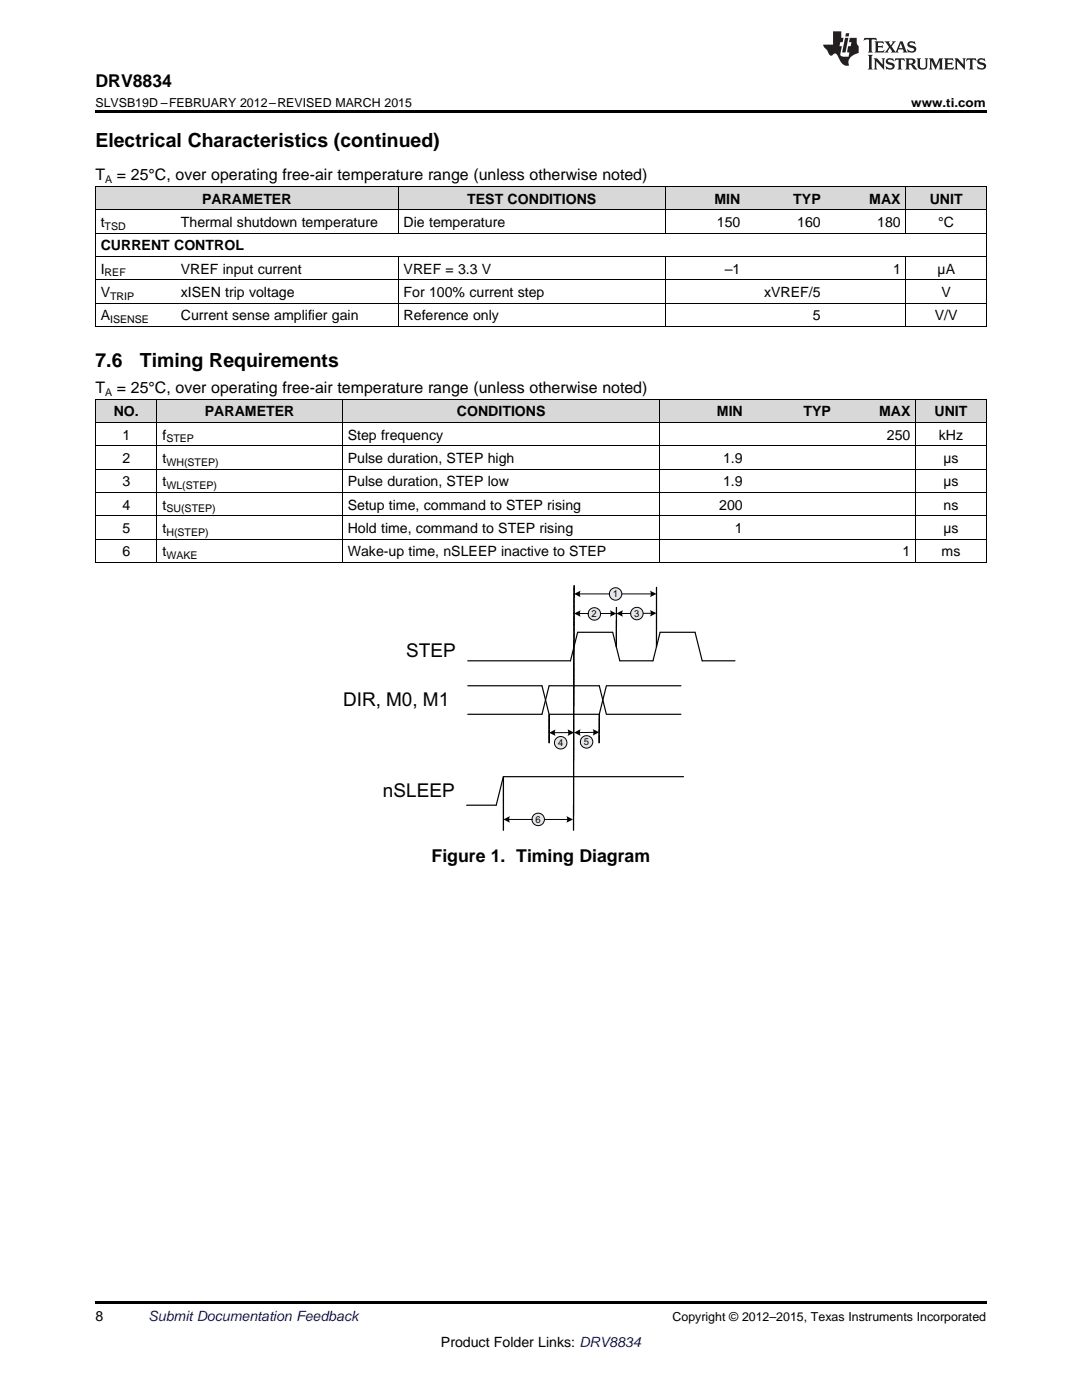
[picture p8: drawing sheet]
<svg xmlns="http://www.w3.org/2000/svg" width="216mm" height="279mm" viewBox="0 0 216 279" stroke-linecap="round" stroke-linejoin="round" font-family="sans-serif">
<g fill="#d8d8d8">
<path d="M19 79.7h12.4v4.6h-12.4z"/>
<path d="M31.4 79.7h36.9v4.6h-36.9z"/>
<path d="M68.3 79.7h63.4v4.6h-63.4z"/>
<path d="M131.7 79.7h17.6v4.6h-17.6z"/>
<path d="M149.3 79.7h17.6v4.6h-17.6z"/>
<path d="M166.9 79.7h15.8v4.6h-15.8z"/>
<path d="M182.7 79.7h14.1v4.6h-14.1z"/>
<path d="M19 37.3h16v4.6h-16z"/>
<path d="M35 37.3h44.5v4.6h-44.5z"/>
<path d="M79.5 37.3h53.3v4.6h-53.3z"/>
<path d="M132.8 37.3h16v4.6h-16z"/>
<path d="M148.8 37.3h16v4.6h-16z"/>
<path d="M164.8 37.3h16v4.6h-16z"/>
<path d="M180.8 37.3h16v4.6h-16z"/>
</g>
<path d="M19 259.7h177.8v.5h-177.8z" fill="#000"/>
<path d="M93.3 131.9h20.5l1.5-5.7h7l1.4 5.7h6.6l1.4-5.7h7l1.4 5.7h6.6" fill="none" stroke="#010202" stroke-width=".24"/>
<path d="M122.9 129l.1 .1zM122.9 128.7l.1 .2zM122.9 128.5l.1 .2zM122.9 128.3l.1 .1zM122.9 128.1l.1 .1zM122.9 127.8l.1 .2zM122.9 127.6l.1 .2zM122.9 127.4l.1 .1zM122.9 127.2l.1 .1zM122.9 126.9l.1 .2zM123 126.7v.1zM122.9 126.5l.1 .1zM122.9 126.3l.1 .1zM123 126v.2zM122.9 125.8l.1 .1zM123 125.5v.2zM122.9 125.4l.1 .1zM122.9 125.1l.1 .1zM122.9 124.9l.1 .1zM123 124.6v.2zM123 124.4v.2zM123 124.2v.1zM122.9 124l.1 .1zM123 123.7v.2zM123 123.5v.1zM123 123.3v.1zM123 123.1v.1zM123 122.8v.2zM123 122.6v.1zM123 122.4v.1zM123 122.1v.2zM123 121.9v.2zM123 121.7v.1zM123 121.4v.2zM123 121.2v.2z" fill-rule="evenodd" fill="#010202"/>
<g fill="none" stroke="#010202" stroke-width=".2">
<path d="M122.9 129l.1 .1zM122.9 128.7l.1 .2zM122.9 128.5l.1 .2zM122.9 128.3l.1 .1zM122.9 128.1l.1 .1zM122.9 127.8l.1 .2zM122.9 127.6l.1 .2zM122.9 127.4l.1 .1zM122.9 127.2l.1 .1zM122.9 126.9l.1 .2zM122.9 126.5l.1 .1zM122.9 126.3l.1 .1z"/>
<path d="M122.9 125.8l.1 .1zM122.9 125.4l.1 .1zM122.9 125.1l.1 .1zM122.9 124.9l.1 .1zM122.9 124l.1 .1zM123 126.7v.1zM123 125.5v.2zM123 124.6v.2zM123 124.4v.2zM123 123.7v.2zM123 123.5v.1zM123 123.3v.1z"/>
<path d="M123 123.1v.1zM123 122.8v.2zM123 122.4v.1zM123 122.1v.2zM123 121.9v.2zM123 121.7v.1zM123 121.2v.2zM123 126v.2zM123 124.2v.1zM123 122.6v.1zM123 121.4v.2z"/>
</g>
<path d="M114.4 165.6l.1 .1zM114.5 165.3v.2zM114.4 165.1l.1 .1zM114.5 164.9v.1zM114.5 164.6v.2zM114.4 164.4l.1 .2zM114.5 164.2v.1zM114.4 164l.1 .1zM114.5 163.7v.2zM114.5 163.5v.2zM114.4 163.3l.1 .1zM114.5 163v.2zM114.4 162.8l.1 .2zM114.5 162.6v.1zM114.5 162.4v.1zM114.4 162.1l.1 .2zM114.5 161.9v.2zM114.4 161.7l.1 .1zM114.5 161.5v.1zM114.5 161.2v.2zM114.4 161l.1 .1zM114.5 160.8v.1zM114.4 160.6l.1 .1zM114.5 160.3v.2zM114.5 160.1v.1zM114.4 159.9l.1 .1zM114.5 159.6v.2zM114.4 159.4l.1 .2zM114.5 159.2v.1zM114.5 158.9v.2zM114.4 158.7l.1 .2zM114.5 158.5v.2zM114.4 158.3l.1 .1zM114.5 158v.2zM114.5 157.8v.2zM114.4 157.6l.1 .1zM114.5 157.4v.1zM114.4 157.1l.1 .2zM114.5 156.9v.1zM114.5 156.7v.1zM114.4 156.5l.1 .1zM114.4 156.2l.1 .2zM114.4 156l.1 .1zM114.4 155.8l.1 .1zM114.4 155.5l.1 .2zM114.4 155.3l.1 .2zM114.5 155.1v.1zM114.5 154.9v.1zM114.5 154.6v.2zM114.5 154.4v.2zM114.5 154.2v.1zM114.5 154v.1zM114.5 153.7v.2zM114.4 153.5l.1 .1zM114.5 153.3v.1zM114.5 153v.2zM114.5 152.8v.2zM114.5 152.6v.1zM114.4 152.4l.1 .1zM114.4 152.2l.1 .1zM114.5 151.9v.1zM114.5 151.7v.1zM114.5 151.4v.2zM114.5 151.2v.2zM114.4 151l.1 .1zM114.5 150.8v.1zM114.5 150.5v.2zM114.5 150.3v.1zM114.5 150.1v.1zM114.5 149.9v.1zM114.5 149.6v.2zM114.5 149.4v.1zM114.5 149.2v.1zM114.5 149v.1zM114.5 148.7v.2zM114.5 148.5v.1zM114.5 148.3v.1zM114.5 148v.2zM114.5 147.8v.1zM114.5 147.6v.1zM114.5 147.3v.2zM114.5 147.1v.2zM114.5 146.9v.1zM114.5 146.7v.1zM114.5 146.4v.2zM114.5 146.2v.1zM114.5 146v.1zM114.5 145.8v.1zM114.5 145.5v.2zM114.5 145.3v.1zM114.5 145.1v.1zM114.5 144.9v.1zM114.5 144.6v.2zM114.5 144.4v.1zM114.5 144.2v.1zM114.5 144v.1zM114.5 143.7v.2zM114.5 143.5v.1zM114.5 143.3v.1zM114.5 143v.2zM114.5 142.8v.1zM114.5 142.6v.1zM114.5 142.4v.1zM114.5 142.1v.1zM114.5 141.9v.1zM114.5 141.7v.1zM114.5 141.5v.1zM114.5 141.2v.1zM114.5 141v.1zM114.5 140.8v.1zM114.5 140.5v.2zM114.5 140.3v.1zM114.5 140.1v.1zM114.5 139.9v.1zM114.5 139.6v.2zM114.5 139.4v.1zM114.5 139.2v.1zM114.5 138.9v.2zM114.5 138.7v.1zM114.5 138.4v.2zM114.5 138.2v.2zM114.5 138v.2zM114.5 137.8v.1zM114.5 137.5v.2zM114.5 137.3v.2zM114.5 137.1v.1zM114.5 136.9v.1zM114.5 136.6v.2zM114.5 136.4v.2zM114.5 136.2v.1zM114.5 136v.1zM114.5 135.7v.2zM114.5 135.5v.2zM114.5 135.3v.1zM114.5 135v.2zM114.5 134.8v.2zM114.5 134.6v.1zM114.5 134.4v.1zM114.5 134.2v.1zM114.5 133.9v.2zM114.5 133.7v.1zM114.5 133.5v.1zM114.5 133.2v.2zM114.5 133v.1zM114.5 132.8v.1zM114.5 132.5v.2zM114.5 132.3v.2zM114.5 132.1v.1zM114.5 131.9v.1zM114.5 131.6v.2zM114.5 131.4v.1zM114.5 131.2v.1zM114.5 131v.1zM114.5 130.7v.2zM114.5 130.5v.1zM114.5 130.3v.1zM114.5 130v.2zM114.5 129.8v.2zM114.5 129.6v.1zM114.5 129.4v.1zM114.5 129.2v.1zM114.5 128.9v.2zM114.5 128.7v.1zM114.5 128.4v.2zM114.5 128.3v.1zM114.5 128v.1zM114.5 127.8v.1zM114.5 127.5v.2zM114.5 127.3v.1zM114.5 127.1v.1zM114.5 126.9v.1zM114.5 126.6v.2zM114.5 126.4v.1zM114.5 126.2v.1zM114.5 125.9v.2zM114.5 125.7v.2zM114.5 125.5v.1zM114.5 125.3v.1zM114.5 125v.2zM114.5 124.8v.2zM114.5 124.6l.1 .1zM114.5 124.4v.1zM114.5 124.1l.1 .2zM114.5 123.9l.1 .1zM114.5 123.6v.2zM114.5 123.4l.1 .2zM114.5 123.2v.2zM114.5 123l.1 .1zM114.5 122.8l.1 .1zM114.5 122.5v.2zM114.5 122.3l.1 .1zM114.5 122.1v.1zM114.5 121.8l.1 .2zM114.5 121.6l.1 .2zM114.5 121.4v.1zM114.5 121.2l.1 .1zM114.5 120.9v.2zM114.5 120.7l.1 .2zM114.5 120.5l.1 .1zM114.5 120.3v.1zM114.5 120l.1 .2zM114.5 119.8v.1zM114.5 119.6l.1 .1zM114.5 119.4l.1 .1zM114.5 119.1v.2zM114.5 118.9l.1 .1zM114.5 118.7v.1zM114.5 118.4l.1 .2zM114.5 118.2l.1 .1zM114.5 118v.1zM114.5 117.7l.1 .2zM114.5 117.5v.2zM114.5 117.3l.1 .1zM114.5 117.1l.1 .1zM114.5 116.8v.2z" fill-rule="evenodd" fill="#010202"/>
<g fill="none" stroke="#010202" stroke-width=".2">
<path d="M114.5 118.2l.1 .1zM114.5 119.6l.1 .1zM114.5 119.4l.1 .1zM114.5 118.9l.1 .1zM114.5 118.7v.1zM114.5 118.4l.1 .2zM114.5 117.7l.1 .2zM114.5 117.5v.2zM114.5 117.3l.1 .1zM114.5 116.8v.2zM114.5 119.8v.1zM114.5 119.1v.2z"/>
<path d="M114.5 118v.1zM114.5 117.1l.1 .1zM114.5 139.9v.1zM114.5 139.6v.2zM114.5 139.4v.1zM114.5 139.2v.1zM114.5 138.9v.2zM114.5 138.7v.1zM114.5 138.2v.2zM114.5 137.8v.1zM114.5 137.1v.1zM114.5 136.6v.2z"/>
<path d="M114.5 136v.1zM114.5 135.5v.2zM114.5 134.8v.2zM114.5 134.4v.1zM114.5 134.2v.1zM114.5 133.9v.2zM114.5 133.7v.1zM114.5 133.5v.1zM114.5 133.2v.2zM114.5 131v.1zM114.5 130.3v.1zM114.5 129.4v.1z"/>
<path d="M114.5 129.2v.1zM114.5 128.7v.1zM114.5 128.3v.1zM114.5 128v.1zM114.5 138.4v.2zM114.5 138v.2zM114.5 137.5v.2zM114.5 137.3v.2zM114.5 136.9v.1zM114.5 136.4v.2zM114.5 136.2v.1zM114.5 135.7v.2z"/>
<path d="M114.5 135.3v.1zM114.5 135v.2zM114.5 134.6v.1zM114.5 132.5v.2zM114.5 132.1v.1zM114.5 131.4v.1zM114.5 129.8v.2zM114.5 127.5v.2zM114.5 126.9v.1zM114.5 126.4v.1zM114.5 125.7v.2zM114.5 125.5v.1z"/>
<path d="M114.5 125.3v.1zM114.5 124.6l.1 .1zM114.5 124.4v.1zM114.5 124.1l.1 .2zM114.5 123.4l.1 .2zM114.5 123.2v.2zM114.5 123l.1 .1zM114.5 122.8l.1 .1zM114.5 122.5v.2zM114.5 121.4v.1zM114.5 120.7l.1 .2zM114.5 133v.1z"/>
<path d="M114.5 132.8v.1zM114.5 132.3v.2zM114.5 131.9v.1zM114.5 131.6v.2zM114.5 131.2v.1zM114.5 130.7v.2zM114.5 130.5v.1zM114.5 130v.2zM114.5 129.6v.1zM114.5 128.9v.2zM114.5 128.4v.2zM114.5 127.8v.1z"/>
<path d="M114.5 127.3v.1zM114.5 127.1v.1zM114.5 126.6v.2zM114.5 126.2v.1zM114.5 125.9v.2zM114.5 125v.2zM114.5 124.8v.2zM114.5 123.9l.1 .1zM114.5 123.6v.2zM114.5 122.3l.1 .1zM114.5 122.1v.1zM114.5 121.8l.1 .2z"/>
<path d="M114.5 121.6l.1 .2zM114.5 121.2l.1 .1zM114.5 120.5l.1 .1zM114.5 120.3v.1zM114.5 120l.1 .2zM114.5 120.9v.2zM114.4 159.9l.1 .1zM114.4 159.4l.1 .2zM114.4 158.7l.1 .2zM114.4 158.3l.1 .1zM114.4 157.6l.1 .1zM114.4 157.1l.1 .2z"/>
<path d="M114.4 156.5l.1 .1zM114.4 156.2l.1 .2zM114.4 156l.1 .1zM114.4 155.8l.1 .1zM114.4 155.5l.1 .2zM114.4 155.3l.1 .2zM114.4 153.5l.1 .1zM114.4 152.4l.1 .1zM114.4 152.2l.1 .1zM114.4 151l.1 .1zM114.5 159.6v.2zM114.5 159.2v.1z"/>
<path d="M114.5 158.9v.2zM114.5 158.5v.2zM114.5 158v.2zM114.5 157.8v.2zM114.5 157.4v.1zM114.5 156.9v.1zM114.5 156.7v.1zM114.5 155.1v.1zM114.5 154.9v.1zM114.5 154.6v.2zM114.5 154.4v.2zM114.5 154.2v.1z"/>
<path d="M114.5 154v.1zM114.5 153.7v.2zM114.5 153.3v.1zM114.5 153v.2zM114.5 152.8v.2zM114.5 152.6v.1zM114.5 151.9v.1zM114.5 151.7v.1zM114.5 151.4v.2zM114.5 151.2v.2zM114.5 150.8v.1zM114.5 150.5v.2z"/>
<path d="M114.5 150.3v.1zM114.5 150.1v.1zM114.5 149.9v.1zM114.5 149.6v.2zM114.5 149.4v.1zM114.5 149.2v.1zM114.5 149v.1zM114.5 148.7v.2zM114.5 148.5v.1zM114.5 148.3v.1zM114.5 148v.2zM114.5 147.8v.1z"/>
<path d="M114.5 147.6v.1zM114.5 147.3v.2zM114.5 147.1v.2zM114.5 146.9v.1zM114.5 146.4v.2zM114.5 146.2v.1zM114.5 146v.1zM114.5 145.8v.1zM114.5 145.1v.1zM114.5 144.9v.1zM114.5 144.6v.2zM114.5 144.4v.1z"/>
<path d="M114.5 144.2v.1zM114.5 144v.1zM114.5 143.7v.2zM114.5 143.5v.1zM114.5 143.3v.1zM114.5 143v.2zM114.5 142.8v.1zM114.5 142.6v.1zM114.5 142.4v.1zM114.5 142.1v.1zM114.5 141.9v.1zM114.5 141.7v.1z"/>
<path d="M114.5 141.5v.1zM114.5 141.2v.1zM114.5 141v.1zM114.5 140.8v.1zM114.5 140.5v.2zM114.5 140.3v.1zM114.5 140.1v.1zM114.5 146.7v.1zM114.5 145.5v.2zM114.5 145.3v.1zM114.4 165.1l.1 .1zM114.4 165.6l.1 .1z"/>
<path d="M114.4 164.4l.1 .2zM114.4 164l.1 .1zM114.4 163.3l.1 .1zM114.4 162.8l.1 .2zM114.4 162.1l.1 .2zM114.4 161.7l.1 .1zM114.4 161l.1 .1zM114.4 160.6l.1 .1zM114.5 165.3v.2zM114.5 164.9v.1zM114.5 164.6v.2zM114.5 164.2v.1z"/>
<path d="M114.5 163.7v.2zM114.5 163.5v.2zM114.5 163v.2zM114.5 162.6v.1zM114.5 162.4v.1zM114.5 161.9v.2zM114.5 161.5v.1zM114.5 161.2v.2zM114.5 160.8v.1zM114.5 160.3v.2zM114.5 160.1v.1z"/>
</g>
<path d="M131 129v.1zM131 128.7v.2zM131 128.5v.2zM131 128.3v.1zM131 128.1v.1zM131 127.8v.2zM131 127.6v.2zM131 127.4v.1zM131 127.2v.1zM131 126.9v.2zM131 126.7v.2zM131 126.5v.1zM131 126.2v.2zM131 126v.2zM131 125.8v.1zM131 125.6v.1zM131 125.3v.2zM131 125.1v.2zM131 124.9v.1zM131 124.6v.2zM131 124.4v.2zM131 124.2v.1zM131 124v.1zM131 123.7v.2zM131 123.5v.1zM131 123.3v.1zM131 123.1v.1zM131 122.8v.2zM131 122.6v.1zM131 122.4v.1zM131 122.2v.1zM131 121.9v.2zM131 121.7v.1zM131 121.5v.1zM131 121.2v.2zM131 121v.2zM131 120.8v.1zM131 120.5v.2zM131 120.3v.2zM131 120.1v.1zM131 119.9v.1zM131 119.6v.2zM131 119.5v.1zM131 119.2v.1zM131 119v.1zM131 118.8v.1zM131 118.5v.1zM131 118.3v.1zM131 118.1v.1zM131 117.9v.1zM131 117.6v.1zM131 117.4v.1z" fill-rule="evenodd" fill="#010202"/>
<g fill="none" stroke="#010202" stroke-width=".2">
<path d="M131 119.5v.1zM131 118.8v.1zM131 118.1v.1zM131 117.9v.1zM131 117.6v.1zM131 117.4v.1zM131 119.6v.2zM131 119.2v.1zM131 119v.1zM131 118.5v.1zM131 117.2h.1M131 119.9v.1z"/>
<path d="M131 118.3v.1zM115.5 122.4h6.5M131 129v.1zM131 128.7v.2zM131 128.3v.1zM131 128.1v.1zM131 127.8v.2zM131 127.6v.2zM131 127.4v.1zM131 127.2v.1zM131 126.7v.2zM131 126.5v.1z"/>
<path d="M131 126v.2zM131 125.6v.1zM131 125.3v.2zM131 125.1v.2zM131 124.9v.1zM131 124.4v.2zM131 124.2v.1zM131 123.7v.2zM131 123.5v.1zM131 123.3v.1zM131 123.1v.1zM131 122.8v.2z"/>
<path d="M131 122.6v.1zM131 122.4v.1zM131 122.2v.1zM131 121.9v.2zM131 120.8v.1zM131 128.5v.2zM131 126.9v.2zM131 126.2v.2zM131 125.8v.1zM131 124.6v.2zM131 124v.1zM131 121.5v.1z"/>
<path d="M131 120.3v.2zM131 120.1v.1zM131 121.7v.1zM131 121.2v.2zM131 121v.2zM131 120.5v.2z"/>
</g>
<g fill="#010202">
<path d="M114.5 122.4l1.4-.6a1.32 1.32 0 0 0 0 1.3z" fill-rule="evenodd"/>
<path d="M121.7 121.8l1.3 .6-1.3 .7 .2-.7z" fill-rule="evenodd"/>
</g>
<path d="M130 122.4h-6" fill="none" stroke="#010202" stroke-width=".2"/>
<g fill="#010202">
<path d="M123 122.4l1.3-.6a1.36 1.36 0 0 0 0 1.3z" fill-rule="evenodd"/>
<path d="M129.7 121.8l1.3 .6-1.3 .6a1.41 1.41 0 0 0 0-1.2z" fill-rule="evenodd"/>
</g>
<circle cx="118.6" cy="122.5" r="1.25" fill="#dfe6ec"/>
<circle cx="118.6" cy="122.5" r="1.25" fill="none" stroke="#010202" stroke-width=".2"/>
<circle cx="127.1" cy="122.5" r="1.25" fill="#dfe6ec"/>
<g fill="none" stroke="#010202" stroke-width=".2">
<path d="M115.5 118.5h14.5"/>
<circle cx="127.1" cy="122.5" r="1.25"/>
</g>
<g fill="#010202">
<path d="M114.5 118.5l1.4-.6a1.32 1.32 0 0 0 0 1.3z" fill-rule="evenodd"/>
<path d="M129.7 117.9l1.3 .6-1.3 .7a1.32 1.32 0 0 0 0-1.3z" fill-rule="evenodd"/>
</g>
<circle cx="122.8" cy="118.5" r="1.24" fill="#dfe6ec"/>
<circle cx="122.8" cy="118.5" r="1.24" fill="none" stroke="#010202" stroke-width=".2"/>
<path d="M93.3 136.9h14.8l1.5 5.7h10l1.4-5.7M121.1 136.9h14.8M93.3 142.6h14.8l1.5-5.7h10l1.4 5.7M121.1 142.6h14.8" fill="none" stroke="#010202" stroke-width=".24"/>
<path d="M109.5 148.1l.1 .2zM109.5 147.9l.1 .2zM109.5 147.7l.1 .1zM109.5 147.4l.1 .2zM109.5 147.2l.1 .2zM109.5 147l.1 .1zM109.5 146.8l.1 .1zM109.5 146.6l.1 .1zM109.5 146.3l.1 .1zM109.5 146.1l.1 .1zM109.5 145.9l.1 .1zM109.5 145.7l.1 .1zM109.5 145.4l.1 .1zM109.5 145.2l.1 .1zM109.5 145l.1 .1zM109.5 144.7l.1 .2zM109.5 144.5l.1 .1zM109.5 144.3l.1 .1zM109.5 144l.1 .2zM109.5 143.8l.1 .2zM109.5 143.6l.1 .1zM109.5 143.4l.1 .1zM109.5 143.1l.1 .2zM109.5 142.9l.1 .1zM109.5 142.7l.1 .1z" fill-rule="evenodd" fill="#010202"/>
<g fill="none" stroke="#010202" stroke-width=".2">
<path d="M109.5 148.1l.1 .2zM109.5 147.9l.1 .2zM109.5 147.7l.1 .1zM109.5 147.2l.1 .2zM109.5 147l.1 .1zM109.5 146.8l.1 .1zM109.5 146.6l.1 .1zM109.5 146.1l.1 .1zM109.5 145.9l.1 .1zM109.5 145.7l.1 .1zM109.5 145.4l.1 .1zM109.5 145l.1 .1z"/>
<path d="M109.5 144.7l.1 .2zM109.5 144.5l.1 .1zM109.5 144.3l.1 .1zM109.5 143.8l.1 .2zM109.5 143.6l.1 .1zM109.5 143.4l.1 .1zM109.5 143.1l.1 .2zM109.5 142.7l.1 .1zM109.5 147.4l.1 .2zM109.5 146.3l.1 .1zM109.5 145.2l.1 .1zM109.5 144l.1 .2z"/>
<path d="M109.5 142.9l.1 .1z"/>
</g>
<path d="M119.5 148.1l.1 .2zM119.5 147.9v.2zM119.5 147.7l.1 .1zM119.5 147.5l.1 .1zM119.5 147.2v.2zM119.5 147l.1 .1zM119.5 146.8l.1 .1zM119.5 146.6l.1 .1zM119.5 146.3l.1 .1zM119.5 146.1l.1 .1zM119.5 145.9l.1 .1zM119.5 145.7l.1 .1zM119.5 145.4l.1 .1zM119.6 145.2v.1zM119.6 144.9v.2zM119.5 144.7l.1 .2zM119.5 144.5l.1 .1zM119.5 144.3l.1 .1zM119.6 144v.2zM119.6 143.8v.2zM119.6 143.6v.1zM119.6 143.3v.2zM119.6 143.1v.2zM119.6 142.9v.1zM119.6 142.6v.2z" fill-rule="evenodd" fill="#010202"/>
<g fill="none" stroke="#010202" stroke-width=".2">
<path d="M113.6 146.2h-3.1M119.5 148.1l.1 .2zM119.5 147.9v.2zM119.5 147.7l.1 .1zM119.5 147.5l.1 .1zM119.5 147l.1 .1zM119.5 146.8l.1 .1zM119.5 146.6l.1 .1zM119.5 146.3l.1 .1zM119.5 146.1l.1 .1zM119.5 145.9l.1 .1zM119.5 145.7l.1 .1z"/>
<path d="M119.5 147.2v.2zM119.5 145.4l.1 .1zM119.5 144.7l.1 .2zM119.5 144.5l.1 .1zM119.5 144.3l.1 .1zM119.6 145.2v.1zM119.6 144.9v.2zM119.6 143.6v.1zM119.6 143.1v.2zM119.6 142.6h.1M119.6 144v.2zM119.6 143.8v.2z"/>
<path d="M119.6 143.3v.2zM119.6 142.9v.1zM119.6 142.6v.2z"/>
</g>
<g fill="#010202">
<path d="M109.6 146.2l1.2-.6-.1 .6 .1 .7z" fill-rule="evenodd"/>
<path d="M113.3 145.6l1.2 .6-1.2 .7 .1-.7z" fill-rule="evenodd"/>
</g>
<path d="M118.6 146.2h-3.1" fill="none" stroke="#010202" stroke-width=".2"/>
<g fill="#010202">
<path d="M114.5 146.2l1.3-.7a1.45 1.45 0 0 0 .1 1.3z" fill-rule="evenodd"/>
<path d="M118.3 145.5l1.3 .6-1.3 .7a1.41 1.41 0 0 0 0-1.3z" fill-rule="evenodd"/>
</g>
<circle cx="111.9" cy="148.2" r="1.25" fill="#dfe6ec"/>
<circle cx="111.9" cy="148.2" r="1.25" fill="none" stroke="#010202" stroke-width=".2"/>
<circle cx="117" cy="148.1" r="1.24" fill="#dfe6ec"/>
<circle cx="117" cy="148.1" r="1.24" fill="none" stroke="#010202" stroke-width=".2"/>
<path d="M100.4 155l-1.4 5.7h-5.9M100.5 155h35.9" fill="none" stroke="#010202" stroke-width=".24"/>
<path d="M100.4 165.6l.1 .1zM100.4 165.3l.1 .2zM100.4 165.1l.1 .1zM100.4 164.9l.1 .1zM100.4 164.7l.1 .1zM100.4 164.4l.1 .2zM100.4 164.2l.1 .1zM100.4 164l.1 .1zM100.4 163.8l.1 .1zM100.4 163.5l.1 .2zM100.4 163.3l.1 .1zM100.4 163.1l.1 .1zM100.4 162.8l.1 .2zM100.4 162.6l.1 .1zM100.4 162.4l.1 .1zM100.4 162.1l.1 .2zM100.4 161.9l.1 .2zM100.4 161.7l.1 .1zM100.4 161.5l.1 .1zM100.4 161.2l.1 .2zM100.4 161l.1 .1zM100.4 160.8l.1 .1zM100.4 160.6l.1 .1zM100.4 160.3l.1 .2zM100.4 160.1l.1 .1zM100.4 159.9l.1 .1zM100.4 159.7l.1 .1zM100.4 159.4l.1 .2zM100.4 159.2l.1 .1zM100.4 159l.1 .1zM100.4 158.7l.1 .2zM100.4 158.5l.1 .2zM100.4 158.3l.1 .1zM100.4 158.1l.1 .1zM100.4 157.8l.1 .2zM100.4 157.6l.1 .1zM100.4 157.4l.1 .1zM100.4 157.1l.1 .2zM100.4 156.9l.1 .1zM100.4 156.7l.1 .1zM100.4 156.5l.1 .1zM100.4 156.2l.1 .2zM100.4 156l.1 .1zM100.4 155.8l.1 .1zM100.4 155.5l.1 .2zM100.4 155.3l.1 .2zM100.4 155.1l.1 .1z" fill-rule="evenodd" fill="#010202"/>
<g fill="none" stroke="#010202" stroke-width=".2">
<path d="M100.4 159.9l.1 .1zM100.4 159.7l.1 .1zM100.4 159.4l.1 .2zM100.4 159.2l.1 .1zM100.4 159l.1 .1zM100.4 158.7l.1 .2zM100.4 158.5l.1 .2zM100.4 158.3l.1 .1zM100.4 158.1l.1 .1zM100.4 157.8l.1 .2zM100.4 157.6l.1 .1zM100.4 157.4l.1 .1z"/>
<path d="M100.4 157.1l.1 .2zM100.4 156.9l.1 .1zM100.4 156.7l.1 .1zM100.4 156.5l.1 .1zM100.4 156.2l.1 .2zM100.4 156l.1 .1zM100.4 155.8l.1 .1zM100.4 155.5l.1 .2zM100.4 155.3l.1 .2zM100.4 155.1l.1 .1zM100.4 165.6l.1 .1zM100.4 165.3l.1 .2z"/>
<path d="M100.4 165.1l.1 .1zM100.4 164.9l.1 .1zM100.4 164.7l.1 .1zM100.4 164.4l.1 .2zM100.4 164.2l.1 .1zM100.4 164l.1 .1zM100.4 163.8l.1 .1zM100.4 163.5l.1 .2zM100.4 163.3l.1 .1zM100.4 163.1l.1 .1zM100.4 162.8l.1 .2zM100.4 162.6l.1 .1z"/>
<path d="M100.4 162.4l.1 .1zM100.4 162.1l.1 .2zM100.4 161.9l.1 .2zM100.4 161.7l.1 .1zM100.4 161.5l.1 .1zM100.4 161.2l.1 .2zM100.4 161l.1 .1zM100.4 160.8l.1 .1zM100.4 160.6l.1 .1zM100.4 160.3l.1 .2zM100.4 160.1l.1 .1zM101.4 163.5h11.9"/>
</g>
<g fill="#010202">
<path d="M100.5 163.5l1.2-.6-.1 .6 .1 .7z" fill-rule="evenodd"/>
<path d="M113 162.9l1.3 .6-1.3 .7a1.36 1.36 0 0 0 0-1.3z" fill-rule="evenodd"/>
</g>
<circle cx="107.4" cy="163.5" r="1.24" fill="#dfe6ec"/>
<circle cx="107.4" cy="163.5" r="1.24" fill="none" stroke="#010202" stroke-width=".2"/>
<g fill="none" stroke="#000" stroke-width=".2">
<path d="M19 37.2h177.8v28M19.1 37.2v28M79.4 37.2v9.4M132.8 37.2v9.4M180.8 37.2v9.4M19 55.8h177.8M19 51.2h177.8M19 46.5h177.8M19 41.9h177.8M79.4 51.2v14M132.8 51.2v14M180.8 51.2v14"/>
<path d="M19 79.6h177.8M19 65.1h177.8M19 60.5h177.8M19.1 79.7v32.6M31.3 79.7v32.6M68.3 79.7v32.6M131.6 79.7v32.6M182.7 79.7v32.6M196.8 79.7v32.6M19 98.3h177.8M19 93.6h177.8M19 89h177.8"/>
<path d="M19 84.3h177.8M19 112.2h177.8M19 107.6h177.8M19 102.9h177.8"/>
</g>
<g fill="#000">
<path d="M19 22h177.8v.5h-177.8zM19 65.2h.2zM79.4 65.2h.1zM132.7 65.2h.1zM148.7 65.2h.1zM164.7 65.2h.1zM180.7 65.2h.1zM196.7 65.2h.1zM19 112.3h.2zM68.2 112.3h.1zM131.6 112.3h.1zM149.2 112.3h.1z"/>
<path d="M166.8 112.3h.1zM182.6 112.3h.1zM196.7 112.3h.1z"/>
</g>
<g fill="#231f20">
<path d="M172.5 7.6l-.1 .5 .4-.2h.6v.1v2.1l-.2 .4h.9l-.2-.4v-2.1l.1-.1h.5l.5 .2-.2-.5zM174.5 8.3l.2 .3v1.5l-.2 .4h1.8l.2-.6a1.04 1.04 0 0 1-1.3 .2v-.7h.6l.3 .2v-.6l-.3 .2h-.6v-.6l.8-.1 .4 .3-.2-.5zM176.5 8.3l.9 1.1-.9 1.1h.8l-.2-.2 .4-.7 .5 .7-.2 .2h1.5l-.2-.2 .2-.4h.9l.1 .4-.2 .2h1l-.3-.3-.7-1.9h-.5l-.9 2-.8-1 .9-1h-.8l.1 .3-.4 .5-.3-.6 .1-.2zM179.7 8.6l.4 1h-.7zM181.3 8.4a.63 .63 0 0 0-.2 .7 .63 .63 0 0 0 .6 .4l.6 .2 .1 .2a.75 .75 0 0 1-.7 .4 .75 .75 0 0 1-.6-.5l.1 .7 .1-.1a1.11 1.11 0 0 0 1.5-.6 1.13 1.13 0 0 0-1.2-.8l-.1-.4a1.04 1.04 0 0 1 1.2 .2l-.2-.5-.2 .1-.4-.2zM173.2 10.9l.2 .4v2.2l-.2 .4h1l-.3-.4v-2.2l.3-.4zM174.3 11.6l.3 .4v1.5l-.3 .4h.8l-.2-.4v-1.3l1.5 1.7v-1.9l.2-.4h-.7l.2 .4v.9l-1.1-1.3zM177 11.8a.62 .62 0 0 0-.2 .7 .62 .62 0 0 0 .6 .4l.6 .1 .1 .3a.76 .76 0 0 1-.7 .3 .76 .76 0 0 1-.7-.4l.2 .7 .1-.1a1.11 1.11 0 0 0 1.5-.6 1.13 1.13 0 0 0-1.2-.8l-.1-.4a1.04 1.04 0 0 1 1.2 .2l-.2-.6-.2 .1-.5-.1zM178.7 11.6l-.2 .6a.61 .61 0 0 1 .8-.3v1.6l-.2 .4h.9l-.2-.4v-1.6a.63 .63 0 0 1 .7 .3l-.1-.6zM180.6 11.6l.3 .4v1.5l-.3 .4h1l-.2-.2-.1-.8 .6 .2a.76 .76 0 0 0 1.2 .7l-1-1a.58 .58 0 0 0 .6-.5 .58 .58 0 0 0-.5-.6zM181.4 11.9h.1a.45 .45 0 0 1 .5 .1 .45 .45 0 0 1 .1 .5l-.8 .2zM182.9 11.6l.2 .2a2.17 2.17 0 0 0 .3 1.9 .99 .99 0 0 0 1.6-.6v-1.1l.2-.4h-.7l.2 .2a1.92 1.92 0 0 1-.2 1.8 .6 .6 0 0 1-.9-.5v-1.1l.2-.4zM185.4 11.6l.2 .4v1.5l-.2 .4h.7l-.2-.4v-1.4l.8 1.8 .8-1.8v1.4l-.2 .4h.9l-.2-.4v-1.5l.2-.4h-.8l-.6 1.5-.6-1.5zM188.4 11.6l.2 .4v1.5l-.2 .4h1.8l.1-.6a1.04 1.04 0 0 1-1.2 .1v-.6h.5l.4 .2v-.6l-.4 .2h-.5v-.7h.8l.3 .3-.1-.6zM190.5 11.6l.2 .4v1.5l-.2 .4h.7l-.2-.4v-1.3l1.5 1.7v-1.9l.2-.4h-.7l.2 .4v.9l-1.1-1.3zM192.9 11.6l-.1 .6a.61 .61 0 0 1 .7-.3l.1 1.6-.3 .4h1l-.3-.4 .1-1.6a.63 .63 0 0 1 .7 .3l-.1-.6zM195.2 11.8a.62 .62 0 0 0-.2 .7 .62 .62 0 0 0 .6 .4l.6 .1 .1 .3a.76 .76 0 0 1-.7 .3 .76 .76 0 0 1-.6-.4l.1 .7 .1-.1a1.11 1.11 0 0 0 1.6-.6 1.13 1.13 0 0 0-1.3-.8l-.1-.4a1.04 1.04 0 0 1 1.2 .2l-.1-.6-.2 .1-.5-.1z"/>
<path d="M166.2 6.3v2.6h-1.9v.4l.8 .9a.91 .91 0 0 0 1 .8 .56 .56 0 0 1 .5-.3 .56 .56 0 0 1 .5 .3l.4 .8a1.53 1.53 0 0 0 1.9 1.2 1.54 1.54 0 0 1 1-2.1l.9-.3v-1.4a1.52 1.52 0 0 1-.4-1.6h-1.3l-.2 .8h.5l-.2 .8h-.5l-.1 1v.2l.4 .1-.2 .8a1.93 1.93 0 0 1-1.6-.3l.3-1.8h-.5l.2-.8h.4l.2-.8h-.4v-1.3zM168.6 7.6l-.6 2.9h.7l.6-2.9zM168.8 6.6l-.1 .7h.6l.2-.7z"/>
</g>
<g font-size="3.9">
<text x="19" y="29.3">Electrical Characteristics (continued)</text>
<text x="19" y="73.3">7.6</text>
<text x="27.9" y="73.3">Timing Requirements</text>
</g>
<g font-size="3.8" fill="#010202">
<text x="81.1" y="131">STEP</text>
<text x="68.5" y="140.9">DIR, M0, M1</text>
<text x="76.4" y="159">nSLEEP</text>
</g>
<g font-size="3.5">
<text x="19" y="17.3">DRV8834</text>
<text x="86.1" y="172.1">Figure 1. Timing Diagram</text>
</g>
<g font-size="3.2">
<text x="19" y="36">T</text>
<text x="23.3" y="36">= 25°C, over operating free-air temperature range (unless otherwise noted)</text>
<text x="19" y="78.4">T</text>
<text x="23.3" y="78.4">= 25°C, over operating free-air temperature range (unless otherwise noted)</text>
</g>
<g font-size="2.8">
<text x="40.3" y="40.6">PARAMETER</text>
<text x="93.2" y="40.6">TEST CONDITIONS</text>
<text x="142.6" y="40.6">MIN</text>
<text x="158.3" y="40.6">TYP</text>
<text x="173.5" y="40.6">MAX</text>
<text x="185.5" y="40.6">UNIT</text>
<text x="20.1" y="45.3">t</text>
<text x="36.1" y="45.3">Thermal shutdown temperature</text>
<text x="80.5" y="45.3">Die temperature</text>
<text x="143.1" y="45.3">150</text>
<text x="159.1" y="45.3">160</text>
<text x="175" y="45.3">180</text>
<text x="187.2" y="45.3">°C</text>
<text x="20.1" y="50">CURRENT CONTROL</text>
<text x="20.1" y="54.6">I</text>
<text x="20.1" y="59.3">V</text>
<text x="36.1" y="54.6">VREF input current</text>
<text x="36.1" y="59.3">xISEN trip voltage</text>
<text x="80.5" y="54.6">VREF = 3.3 V</text>
<text x="80.5" y="59.3">For 100% current step</text>
<text x="144.6" y="54.6">–1</text>
<text x="152.5" y="59.3">xVREF/5</text>
<text x="178.2" y="54.6">1</text>
<text x="187.1" y="54.6">µA</text>
<text x="187.9" y="59.3">V</text>
<text x="20.1" y="63.9">A</text>
<text x="36.1" y="63.9">Current sense amplifier gain</text>
<text x="80.5" y="63.9">Reference only</text>
<text x="162.2" y="63.9">5</text>
<text x="186.5" y="63.9">V/V</text>
<text x="22.7" y="83.1">NO.</text>
<text x="40.9" y="83.1">PARAMETER</text>
<text x="91.2" y="83.1">CONDITIONS</text>
<text x="143.1" y="83.1">MIN</text>
<text x="160.3" y="83.1">TYP</text>
<text x="175.4" y="83.1">MAX</text>
<text x="186.5" y="83.1">UNIT</text>
<text x="24.4" y="87.7">1</text>
<text x="32.4" y="87.7">f</text>
<text x="69.4" y="87.7">Step frequency</text>
<text x="177" y="87.7">250</text>
<text x="187.3" y="87.7">kHz</text>
<text x="24.4" y="92.4">2</text>
<text x="32.4" y="92.4">t</text>
<text x="69.4" y="92.4">Pulse duration, STEP high</text>
<text x="144.3" y="92.4">1.9</text>
<text x="188.2" y="92.4">µs</text>
<text x="24.4" y="97">3</text>
<text x="24.4" y="101.7">4</text>
<text x="32.4" y="97">t</text>
<text x="32.4" y="101.7">t</text>
<text x="69.4" y="97">Pulse duration, STEP low</text>
<text x="69.4" y="101.7">Setup time, command to STEP rising</text>
<text x="143.5" y="101.7">200</text>
<text x="144.3" y="97">1.9</text>
<text x="188.2" y="97">µs</text>
<text x="188.3" y="101.7">ns</text>
<text x="24.4" y="106.4">5</text>
<text x="32.4" y="106.4">t</text>
<text x="69.4" y="106.4">Hold time, command to STEP rising</text>
<text x="146.6" y="106.4">1</text>
<text x="188.2" y="106.4">µs</text>
<text x="24.4" y="111">6</text>
<text x="32.4" y="111">t</text>
<text x="69.4" y="111">Wake-up time, nSLEEP inactive to STEP</text>
<text x="180.1" y="111">1</text>
<text x="187.9" y="111">ms</text>
<text x="19" y="263.6">8</text>
<text x="88" y="268.9">Product Folder Links: DRV8834</text>
</g>
<text font-size="2.8" fill="#0000c8" x="29.6" y="263.6">Submit Documentation Feedback</text>
<g font-size="2.5">
<text x="19" y="21.4">SLVSB19D –FEBRUARY 2012–REVISED MARCH 2015</text>
<text x="181.8" y="21.4">www.ti.com</text>
<text x="134.2" y="263.6">Copyright © 2012–2015, Texas Instruments Incorporated</text>
</g>
<g font-size="2.1">
<text x="21" y="36.6">A</text>
<text x="20.9" y="45.9">TSD</text>
<text x="20.9" y="55.2">REF</text>
<text x="22" y="59.8">TRIP</text>
<text x="22" y="64.5">ISENSE</text>
<text x="21" y="79.1">A</text>
<text x="33.2" y="88.3">STEP</text>
<text x="33.2" y="93">WH(STEP)</text>
<text x="33.2" y="97.6">WL(STEP)</text>
<text x="33.2" y="102.3">SU(STEP)</text>
<text x="33.2" y="106.9">H(STEP)</text>
<text x="33.2" y="111.6">WAKE</text>
</g>
<g font-size="1.9" fill="#010202">
<text x="122.3" y="119.2">1</text>
<text x="118.1" y="123.2">2</text>
<text x="126.5" y="123.2">3</text>
<text x="111.3" y="148.9">4</text>
<text x="116.5" y="148.8">5</text>
<text x="106.8" y="164.2">6</text>
</g>
</svg>
